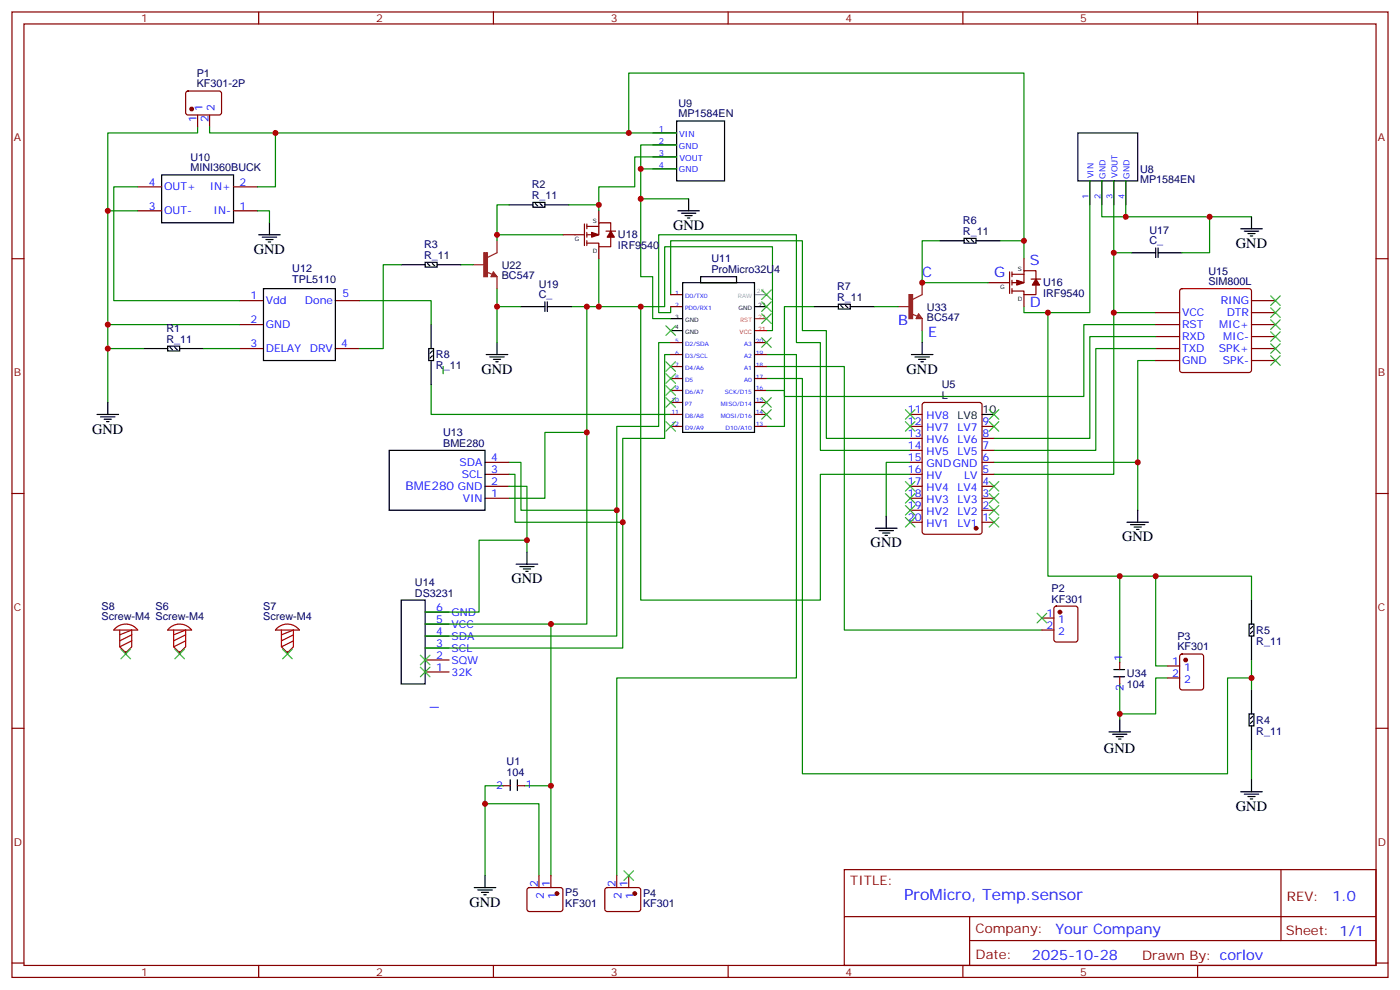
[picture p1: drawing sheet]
<svg xmlns="http://www.w3.org/2000/svg" width="412mm" height="292mm" viewBox="0 0 412 292" stroke-linecap="round" stroke-linejoin="round" font-family="sans-serif">
<g fill="none" stroke="#870000" stroke-width=".35">
<path d="M3.5 3.5h405.4v284.4h-405.4zM7.1 7.1h398.2v277.2h-398.2zM76.2 3.5v3.6M145.3 3.5v3.6M214.5 3.5v3.6M283.6 3.5v3.6M352.8 3.5v3.6M54.9 27l.5-.2 9.4 .1 .5 .6-.1 5.9-.6 .5-9.5-.1-.4-.6v-5.7zM58.2 33.9v3.5M61.7 33.9v3.5M192.3 39.2h7M40.6 55h7"/>
<path d="M68.8 55h7M192.3 42.7h7M192.3 46.2h7M192.3 49.7h7M321 53.3v7M324.6 53.3v7M328.1 53.3v7M331.6 53.3v7M3.5 76.2h3.6M40.6 62.1h7M68.8 62.1h7M165.8 69.1h6.4"/>
<path d="M172.2 66v6.3M172.9 66.7h3.5M172.9 66v1.4M172.9 68.4v1.5M172.9 70.9v1.4M176.4 62.1v3.5M176.4 72.7v3.5M178.5 68.1h2.8M179.9 69.9v2.8h-3.5v-1.1h-3.5M179.9 68.1v-2.5h-3.5v3.5h-3.5M301.6 76.2v3.5M405.3 76.2h3.6"/>
<path d="M70.6 88.5h7M70.6 95.6h7M98.8 88.5h7M197.6 86.8h3.5M197.6 90.3h3.5M291 83.3h6.4M297.4 80.1v6.3M298.1 80.8h3.5M298.1 80.1v1.4M298.1 82.6v1.4M298.1 85v1.4M301.6 86.8v3.5"/>
<path d="M303.7 82.2h2.9M305.2 84v2.8h-3.6v-1.1h-3.5M305.2 82.2v-2.5h-3.6v3.6h-3.5M340.4 95.6h7.1M340.4 92.1h7.1M340.4 99.1h7.1M368.7 88.5h7M368.7 95.6h7M368.7 92.1h7M368.7 99.1h7M70.6 102.7h7M98.8 102.7h7"/>
<path d="M197.6 100.9h3.5M197.6 104.4h3.5M197.6 108h3.5M197.6 111.5h3.5M197.6 115h3.5M197.6 118.5h3.5M222.2 100.9h3.6M222.2 104.4h3.6M222.2 108h3.6M222.2 111.5h3.6M222.2 115h3.6M222.2 118.5h3.6"/>
<path d="M271.9 118.7l.4-.2h16.3l.6 .5 .1 37.6-.5 .7h-16.5l-.6-.4-.1-37.7zM340.4 102.7h7.1M340.4 106.2h7.1M368.7 102.7h7M368.7 106.2h7M142.9 139.7h7M142.9 136.2h7M197.6 125.6h3.5M197.6 122.1h3.5M222.2 125.6h3.6M222.2 122.1h3.6M268.1 139.7h3.5"/>
<path d="M268.1 136.2h3.5M268.1 132.6h3.5M268.1 129.1h3.5M268.1 125.6h3.5M268.1 122.1h3.5M289.3 139.7h3.5M289.3 136.2h3.5M289.3 132.6h3.5M289.3 129.1h3.5M289.3 125.6h3.5M3.5 145.3h3.6M142.9 146.8h7"/>
<path d="M142.9 143.2h7M268.1 153.8h3.5M268.1 150.3h3.5M268.1 146.8h3.5M268.1 143.2h3.5M289.3 153.8h3.5M289.3 150.3h3.5M289.3 146.8h3.5M289.3 143.2h3.5M405.3 145.3h3.6M310.7 178.7l.4-.2h5.7l.6 .4 .1 9.5-.5 .6-5.9 .1-.6-.5-.1-9.4zM37 191.9v.7"/>
<path d="M52.9 191.9v.7M84.7 191.9v.7M125.2 197.9h7.1M125.2 194.4h7.1M125.2 190.9h7.1M125.2 187.3h7.1M125.2 183.8h7.1M125.2 180.3h7.1M306.9 182h3.5M306.9 185.6h3.5M329.8 195.1v2.1M329.8 199.3v2.1"/>
<path d="M344 196.1h3.5M344 199.7h3.5M347.7 192.8l.5-.2h5.6l.7 .4v9.5l-.4 .6-5.9 .1-.7-.5v-9.4zM3.5 214.5h3.6M405.3 214.5h3.6M148.2 231.4h2.1M152.4 231.4h2.1M158.7 257.9v3.5M162.3 257.9v3.5M181.7 257.9v3.5M185.2 257.9v3.5M248.7 256.1h156.6v28.2h-156.6z"/>
<path d="M377.3 256.1v20.9M155.5 261.6l.4-.2 9.5 .1 .4 .6-.1 5.9-.6 .5-9.4-.1-.5-.6v-5.7zM178.4 261.6l.5-.2 9.4 .1 .4 .6v5.9l-.7 .5-9.4-.1-.4-.6v-5.7zM248.7 270h156.5M285.6 277h119.6M285.6 270v14.1M3.5 283.6h3.6M76.2 284.3v3.6M145.3 284.3v3.6M214.5 284.3v3.6M283.6 284.3v3.6M352.8 284.3v3.6"/>
<path d="M405.3 283.6h3.6"/>
</g>
<g fill="none" stroke="#008700" stroke-width=".35">
<path d="M58.2 37.4v1.8h-26.5v79.3M61.7 37.4v1.8h137.6M81.1 39.2v15.8h-5.3M185.2 39.2v-17.7h116.4v49.4M40.6 55h-7.1v33.5h37.1M188.7 58.6v22.9h3.6v12.3h5.3M188.7 49.7h10.6M199.3 46.2h-12.3v8.8h-10.6v7.1M199.3 42.7h-10.6v15.9h14.1M321 53.3v38.8h-19.4v-1.8M324.6 53.3v10.6h44.1M328.1 53.3v38.8h12.3"/>
<path d="M331.6 53.3v10.6M31.7 62.1h8.9M75.8 62.1h3.6v3.5M118.2 78h-5.3v24.7h-7.1M135.8 78h3.5M146.4 69.1h19.4M149.9 60.3h-3.5v10.6M167.6 60.3h8.8M176.4 76.2v14.1h19.4v-17.6h31.7v24.7h-1.7M276.9 70.9h-5.3v12.4h19.4M294.6 70.9h7v5.3M328.1 74.4h5.3"/>
<path d="M356.3 63.9v10.5h-8.1M31.7 95.6h38.9M105.8 88.5h21.2v7.1M146.4 85v15.9M146.4 90.3h7.1M168.3 90.3h8.1M172.9 90.3v37.1h-12.4v19.4h-10.6M188.7 90.3v86.4h53v-37h26.4M197.6 86.8v-15.9h38.8v26.5h7v31.7h24.7M197.6 90.3v1.8h-3.6v-23h40.6v31.8h7.1v31.7h26.4M239.9 90.3h-8.8v35.3h-5.3M257.5 90.3h7.1"/>
<path d="M271.6 97.4v3.5M308.7 92.1v77.6h31.7v26.4h3.6M328.1 92.1v47.6h-35.3M340.4 95.6h-21.1v21.2h-88.2v-1.8h-5.3M340.4 99.1h-19.4v30h-28.2M31.7 102.7h10.6M60 102.7h10.6M127 113.2v8.9h70.6M130.5 108v2.1M197.6 100.9h-3.6v24.7h-12.3v24.7h-28.2v-14.1h-3.6M197.6 104.4h-1.8v24.7h-12.4v24.7h-31.7v-14.1h-1.8M225.8 104.4h8.8v95.3h-52.9v58.2"/>
<path d="M225.8 111.5h10.6v116.4h125.2v-28.2h7.1M225.8 108h22.9v77.6h58.2M340.4 106.2h-5.3v44.1M340.4 102.7h-17.6v29.9h-30M172.9 127.4v56.4h-47.7M268.1 136.2h-7v15.8M292.8 136.2h42.3M149.9 143.2h5.3v19.4M155.2 159.1h-14.1v21.2h-15.9M181.7 150.3v37h-56.5M183.4 153.8v37.1h-58.2M329.8 169.7v25.4"/>
<path d="M340.4 169.7h28.3v7M162.3 183.8v74.1M344 199.7h-3.6v10.6h-10.6M368.7 194.4v8.8M329.8 201.4v10.6M142.9 236.7v21.2M148.2 231.4h-5.3v5.3h15.8v21.2M154.5 231.4h7.8M368.7 220.8v8.9"/>
</g>
<g fill="none" stroke="#000" stroke-width=".35">
<path d="M199.3 35.6h14.1v17.7h-14.1zM317.5 39.2h17.6v14.1h-17.6zM47.6 51.5h21.2v14.1h-21.2zM157 59.6h3.5v1.4h-3.5zM157.7 60l.7 .7M159.1 60l.7 .7M202.8 58.6v3.5M76.2 69.1h6.3M77.3 69.9h4.2M78.3 70.6h2.1M79 71.3h.7M79.4 65.6v3.5"/>
<path d="M118.2 78h7M125.2 77.3h3.6v1.4h-3.6zM125.9 77.6l.7 .7M127.4 77.6l.7 .7M128.8 78h7M149.9 60.3h7.1M160.5 60.3h7.1M199.7 62.1h6.3M200.7 62.8h4.3M201.8 63.5h2.1M202.5 64.2h.7M276.9 70.9h7.1"/>
<path d="M284 70.2h3.5v1.4h-3.5zM284.7 70.6l.7 .7M286.1 70.6l.7 .7M287.5 70.9h7.1M333.4 74.4h7M340.4 73v2.8M341.1 73v2.8M341.1 74.4h7.1M365.5 67.4h6.3M366.5 68.1h4.3M367.6 68.8h2.1M368.3 69.5h.7"/>
<path d="M368.7 63.9v3.5M77.6 85h21.2v21.2h-21.2zM127 95.6v7.1M153.5 90.3h7M160.5 88.9v2.8M161.2 90.3h7.1M161.2 88.9v2.8M197.6 93.8h3.5M197.6 97.4h3.5M201.1 83.3h21.1v44.1h-21.1zM206.4 81.5h10.6v1.8h-10.6zM222.2 90.3h3.6"/>
<path d="M239.9 90.3h7M246.9 89.6h3.6v1.4h-3.6zM247.6 90l.8 .7M249.1 90l.7 .7M250.5 90.3h7M31.7 118.5v3.6M42.3 102.7h7.1M49.4 102h3.5v1.4h-3.5zM50.1 102.3l.7 .7M51.5 102.3l.7 .7M52.9 102.7h7.1M126.3 102.7h1.4v3.5h-1.4z"/>
<path d="M127 106.2v7M127.4 103.4l-.8 .7M127.4 104.8l-.8 .7M143.2 104.4h6.4M144.3 105.1h4.2M145.3 105.8h2.2M146 106.5h.8M146.4 100.9v3.5M268.5 104.4h6.3M269.5 105.1h4.3M270.6 105.8h2.1M271.3 106.5h.7"/>
<path d="M271.6 100.9v3.5M28.6 122.1h6.3M29.6 122.8h4.3M30.7 123.5h2.1M31.4 124.2h.7M114.7 132.6h28.2v17.7h-28.2zM289.3 122.1h3.5M257.9 155.6h6.3M258.9 156.3h4.3M260 157h2.1M260.7 157.7h.7M261.1 152v3.6"/>
<path d="M332 153.8h6.3M333 154.5h4.3M334.1 155.2h2.1M334.8 155.9h.7M335.1 150.3v3.5M118.2 176.7h7v24.7h-7zM152 166.2h6.4M153.1 166.9h4.2M154.2 167.6h2.1M154.9 168.3h.7M155.2 162.6v3.6M368.7 176.7v7.1"/>
<path d="M328.1 197.2h3.2M328.1 199.3h3.2M367.9 183.8h1.5v3.5h-1.5zM368.7 187.3v7.1M369 184.5l-.7 .7M369 185.9l-.7 .7M326.7 215.5h6.3M327.7 216.3h4.3M328.8 217h2.1M329.5 217.7h.7M329.8 212v3.5M367.9 210.3h1.5v3.5h-1.5z"/>
<path d="M368.7 203.2v7.1M368.7 213.8v7M369 211l-.7 .7M369 212.4l-.7 .7M150.3 229.7v3.1M152.4 229.7v3.1M365.5 233.2h6.3M366.5 233.9h4.3M367.6 234.6h2.1M368.3 235.3h.7M368.7 229.7v3.5M142.9 257.9v3.5"/>
<path d="M139.7 261.4h6.3M140.8 262.1h4.2M141.8 262.8h2.1M142.5 263.5h.7"/>
</g>
<g fill="#870000" stroke="#870000" stroke-width=".35">
<path d="M299.5 82.6l2.1 .7-2.1 .7z"/>
<path d="M305.2 82.2l1 1.8h-2.1z"/>
<path d="M174.3 68.4l2.1 .7-2.1 .8z"/>
<path d="M179.9 68.1l1.1 1.8h-2.1z"/>
<circle cx="287.5" cy="155.6" r=".53"/>
<circle cx="56.4" cy="32.1" r=".53"/>
<circle cx="312.2" cy="180.3" r=".53"/>
<circle cx="349.2" cy="194.4" r=".53"/>
<circle cx="187" cy="263.2" r=".53"/>
<circle cx="164" cy="263.2" r=".53"/>
</g>
<path d="M222.2 97.4h3.6" fill="none" stroke="#f00" stroke-width=".35"/>
<path d="M222.2 93.8h3.6" fill="none" stroke="#f60" stroke-width=".35"/>
<path d="M222.2 86.8h3.6" fill="none" stroke="#999" stroke-width=".35"/>
<path d="M347.7 85.2l.5-.2h19.7l.5 .2 .3 .5v23.3l-.3 .5-.5 .2h-19.7l-.5-.2-.2-.5v-23.3z" fill="none" stroke="#900" stroke-width=".35"/>
<g fill="none" stroke="#8c2424" stroke-width=".35">
<path d="M139.3 78h3.6M146.4 70.9v3.5l-2.8 1.4M143.2 80.1l1.8 .7M145.3 80.1l1.1 1.4h-1.8zM145.3 80.4l.7 .7h-1zM145.3 80.8v.3M146.4 81.5v3.5M264.6 90.3h3.5M268.5 92.4l1.7 .7M270.6 92.4l1 1.4h-1.7zM270.6 92.8l.7 .7h-1.1zM270.6 93.1v.4"/>
<path d="M271.6 83.3v3.5l-2.8 1.4M271.6 93.8v3.6"/>
</g>
<g fill="#8c2424" stroke="#8c2424" stroke-width=".35">
<path d="M142.5 74.4h1.1v7.1h-1.1z"/>
<path d="M267.8 86.8h1v7h-1z"/>
</g>
<path d="M33.9 185.1a4.4 4.4 0 0 1 6.7 .5h-7.1zM35.3 185.6v4.9l1.7 1.8 1.8-1.8v-4.9l-3.5 1.4M38.8 187l-3.5 1.7M38.8 188.7l-3.5 1.8M49.8 185.1a4.4 4.4 0 0 1 6.6 .5h-7zM51.2 185.6v4.9l1.7 1.8 1.8-1.8v-4.9l-3.5 1.4M54.7 187l-3.5 1.7M54.7 188.7l-3.5 1.8M81.5 185.1a4.4 4.4 0 0 1 6.7 .5h-7.1zM82.9 185.6v4.9l1.8 1.8 1.7-1.8v-4.9l-3.5 1.4M86.4 187l-3.5 1.7M86.4 188.7l-3.5 1.8" fill="none" stroke="#a10000" stroke-width=".35"/>
<g fill="none" stroke="#3c3" stroke-width=".35">
<path d="M196.1 96l2.9 2.8M199 96l-2.9 2.8M224.4 85.4l2.8 2.8M224.4 88.9l2.8 2.8M224.4 99.5l2.8 2.8M224.4 92.4l2.8 2.8M227.2 85.4l-2.8 2.8M227.2 88.9l-2.8 2.8M227.2 99.5l-2.8 2.8M227.2 92.4l-2.8 2.8M374.3 87.1l2.8 2.9M374.3 90.7l2.8 2.8"/>
<path d="M374.3 94.2l2.8 2.8M374.3 97.7l2.8 2.8M377.1 87.1l-2.8 2.9M377.1 90.7l-2.8 2.8M377.1 94.2l-2.8 2.8M377.1 97.7l-2.8 2.8M196.1 106.5l2.9 2.9M196.1 110.1l2.9 2.8M196.1 113.6l2.9 2.8M196.1 117.1l2.9 2.8M199 113.6l-2.9 2.8M199 117.1l-2.9 2.8"/>
<path d="M199 106.5l-2.9 2.9M199 110.1l-2.9 2.8M224.4 117.1l2.8 2.8M227.2 117.1l-2.8 2.8M374.3 101.2l2.8 2.9M374.3 104.8l2.8 2.8M377.1 101.2l-2.8 2.9M377.1 104.8l-2.8 2.8M196.1 124.2l2.9 2.8M199 124.2l-2.9 2.8M224.4 120.7l2.8 2.8M227.2 120.7l-2.8 2.8"/>
<path d="M266.7 124.2l2.8 2.8M266.7 120.7l2.8 2.8M269.5 120.7l-2.8 2.8M269.5 124.2l-2.8 2.8M291.4 120.7l2.8 2.8M291.4 124.2l2.8 2.8M294.2 120.7l-2.8 2.8M294.2 124.2l-2.8 2.8M266.7 141.8l2.8 2.8M266.7 145.3l2.8 2.9M266.7 148.9l2.8 2.8M266.7 152.4l2.8 2.8"/>
<path d="M269.5 145.3l-2.8 2.9M269.5 148.9l-2.8 2.8M269.5 141.8l-2.8 2.8M269.5 152.4l-2.8 2.8M291.4 141.8l2.8 2.8M291.4 145.3l2.8 2.9M291.4 148.9l2.8 2.8M291.4 152.4l2.8 2.8M294.2 141.8l-2.8 2.8M294.2 145.3l-2.8 2.9M294.2 148.9l-2.8 2.8M294.2 152.4l-2.8 2.8"/>
<path d="M35.6 191.2l2.9 2.8M38.5 191.2l-2.9 2.8M51.5 191.2l2.8 2.8M54.3 191.2l-2.8 2.8M83.3 191.2l2.8 2.8M86.1 191.2l-2.8 2.8M123.8 196.5l2.8 2.8M123.8 193l2.8 2.8M126.6 196.5l-2.8 2.8M126.6 193l-2.8 2.8M305.5 180.6l2.8 2.8M308.3 180.6l-2.8 2.8"/>
<path d="M183.8 256.5l2.8 2.8M186.6 256.5l-2.8 2.8"/>
</g>
<g fill="#c00">
<circle cx="142.9" cy="236.7" r=".88"/>
<circle cx="162.3" cy="231.4" r=".88"/>
<circle cx="368.7" cy="199.7" r=".88"/>
<circle cx="340.4" cy="169.7" r=".88"/>
<circle cx="185.2" cy="39.2" r=".88"/>
<circle cx="329.8" cy="169.7" r=".88"/>
<circle cx="308.7" cy="92.1" r=".88"/>
<circle cx="335.1" cy="136.2" r=".88"/>
<circle cx="329.8" cy="210.3" r=".88"/>
<circle cx="176.4" cy="90.3" r=".88"/>
<circle cx="188.7" cy="90.3" r=".88"/>
<circle cx="328.1" cy="92.1" r=".88"/>
<circle cx="301.6" cy="70.9" r=".88"/>
<circle cx="188.7" cy="49.7" r=".88"/>
<circle cx="331.6" cy="63.9" r=".88"/>
<circle cx="31.8" cy="95.6" r=".88"/>
<circle cx="188.7" cy="58.6" r=".88"/>
<circle cx="155.2" cy="159.1" r=".88"/>
<circle cx="356.3" cy="63.9" r=".88"/>
<circle cx="328.1" cy="74.4" r=".88"/>
<circle cx="31.8" cy="62.1" r=".88"/>
<circle cx="31.8" cy="102.7" r=".88"/>
<circle cx="146.4" cy="90.3" r=".88"/>
<circle cx="146.4" cy="69.1" r=".88"/>
<circle cx="176.4" cy="60.3" r=".88"/>
<circle cx="271.6" cy="83.3" r=".88"/>
<circle cx="183.4" cy="153.8" r=".88"/>
<circle cx="181.7" cy="150.3" r=".88"/>
<circle cx="172.9" cy="90.3" r=".88"/>
<circle cx="172.9" cy="127.4" r=".88"/>
<circle cx="162.3" cy="183.8" r=".88"/>
<circle cx="81.1" cy="39.2" r=".88"/>
</g>
<text font-size="4.6" fill="#00f" x="266.3" y="264.9">ProMicro, Temp.sensor</text>
<g font-size="4.2">
<text x="198.3" y="67.7">GND</text>
<text x="74.8" y="74.8">GND</text>
<text x="364.1" y="73">GND</text>
<text x="141.8" y="110.1">GND</text>
<text x="267.1" y="110.1">GND</text>
<text x="27.2" y="127.7">GND</text>
<text x="256.5" y="161.2">GND</text>
<text x="330.6" y="159.5">GND</text>
<text x="150.6" y="171.8">GND</text>
<text x="325.2" y="221.7">GND</text>
<text x="364.1" y="238.8">GND</text>
<text x="138.3" y="267.1">GND</text>
</g>
<g font-size="4.2" fill="#00f">
<text x="303.4" y="78">S</text>
<text x="271.6" y="81.5">C</text>
<text x="292.8" y="81.5">G</text>
<text x="264.6" y="95.6">B</text>
<text x="303.4" y="90.3">D</text>
<text x="273.4" y="99.1">E</text>
<text x="126.6" y="207.8">_</text>
<text x="392.5" y="265.4">1.0</text>
<text x="310.9" y="274.9">Your Company</text>
<text x="304" y="282.7">2025-10-28</text>
</g>
<g font-size="3.9" fill="#800">
<text x="250.5" y="260.7">TITLE:</text>
<text x="379.1" y="265.4">REV:</text>
<text x="287.4" y="274.9">Company:</text>
<text x="378.7" y="275.5">Sheet: 1/1</text>
<text x="287.4" y="282.6">Date:</text>
<text x="336.4" y="282.7">Drawn By: corlov</text>
</g>
<text font-size="3.5" fill="#00f" x="119.5" y="144.3">BME280 GND</text>
<g font-size="3.2" fill="#800">
<text x="41.6" y="6.5">1</text>
<text x="110.8" y="6.5">2</text>
<text x="179.9" y="6.5">3</text>
<text x="249.1" y="6.5">4</text>
<text x="318.2" y="6.5">5</text>
<text x="4.1" y="41.6">A</text>
<text x="405.9" y="41.6">A</text>
<text x="4.1" y="110.8">B</text>
<text x="405.9" y="110.8">B</text>
<text x="4.1" y="179.9">C</text>
<text x="405.9" y="179.9">C</text>
<text x="4.1" y="249.1">D</text>
<text x="405.9" y="249.1">D</text>
<text x="41.6" y="287.3">1</text>
<text x="110.8" y="287.3">2</text>
<text x="179.9" y="287.3">3</text>
<text x="249.1" y="287.3">4</text>
<text x="318.2" y="287.3">5</text>
</g>
<g font-size="3.2" fill="#000080">
<text x="58" y="22.6">P1</text>
<text x="58" y="25.8">KF301-2P</text>
<text x="199.8" y="34.6">MP1584EN</text>
<text x="199.8" y="31.5">U9</text>
<text x="56.1" y="47.3">U10</text>
<text x="56.1" y="50.4">MINI360BUCK</text>
<text x="335.8" y="50.9">U8</text>
<text x="156.6" y="58.6">R_11</text>
<text x="156.6" y="55.3">R2</text>
<text x="335.8" y="54">MP1584EN</text>
<text x="283.6" y="65.9">R6</text>
<text x="182" y="70.2">U18</text>
<text x="283.6" y="69.1">R_11</text>
<text x="338.6" y="72">C_</text>
<text x="338.6" y="68.8">U17</text>
<text x="124.9" y="76.2">R_11</text>
<text x="124.9" y="73">R3</text>
<text x="182" y="73.4">IRF9540</text>
<text x="209.6" y="77.2">U11</text>
<text x="86.1" y="83.4">TPL5110</text>
<text x="86.1" y="80.2">U12</text>
<text x="147.8" y="82.3">BC547</text>
<text x="147.8" y="79.1">U22</text>
<text x="209.6" y="80.4">ProMicro32U4</text>
<text x="355.9" y="84">SIM800L</text>
<text x="355.9" y="81">U15</text>
<text x="158.7" y="87.8">C_</text>
<text x="158.7" y="84.7">U19</text>
<text x="246.6" y="88.5">R_11</text>
<text x="246.6" y="85.3">R7</text>
<text x="307.3" y="87.5">IRF9540</text>
<text x="307.3" y="84.3">U16</text>
<text x="273" y="94.6">BC547</text>
<text x="273" y="91.5">U33</text>
<text x="49.1" y="100.9">R_11</text>
<text x="49.1" y="97.7">R1</text>
<text x="128.4" y="105.6">R8</text>
<text x="128.4" y="108.8">R_11</text>
<text x="277.4" y="117.5">L</text>
<text x="277.4" y="114.3">U5</text>
<text x="130.5" y="131.6">BME280</text>
<text x="130.5" y="128.4">U13</text>
<text x="122.2" y="172.5">U14</text>
<text x="29.9" y="179.6">S8</text>
<text x="45.8" y="179.6">S6</text>
<text x="77.6" y="179.6">S7</text>
<text x="122.2" y="175.7">DS3231</text>
<text x="309.8" y="174.3">P2</text>
<text x="309.8" y="177.4">KF301</text>
<text x="29.9" y="182.7">Screw-M4 Screw-M4</text>
<text x="77.6" y="182.7">Screw-M4</text>
<text x="346.8" y="188.4">P3</text>
<text x="346.8" y="191.6">KF301</text>
<text x="370.1" y="189.9">R_11</text>
<text x="370.1" y="186.7">R5</text>
<text x="332" y="202.6">104</text>
<text x="332" y="199.4">U34</text>
<text x="370.1" y="213.2">R4</text>
<text x="370.1" y="216.3">R_11</text>
<text x="149.2" y="225.4">U1</text>
<text x="149.2" y="228.6">104</text>
<text x="166.5" y="263.9">P5</text>
<text x="166.5" y="267.1">KF301</text>
<text x="189.4" y="267.2">KF301</text>
<text x="189.4" y="264.1">P4</text>
</g>
<g font-size="3.2" fill="#00f">
<text x="59.6" y="32.6" transform="rotate(-90 59.6 32.6)">1</text>
<text x="63.1" y="32.6" transform="rotate(-90 63.1 32.6)">2</text>
<text x="57.9" y="36.1" transform="rotate(-90 57.9 36.1)">1</text>
<text x="61.4" y="36.1" transform="rotate(-90 61.4 36.1)">2</text>
<text x="43.8" y="54.7">4</text>
<text x="48.3" y="56.1">OUT+</text>
<text x="61.8" y="56.1">IN+</text>
<text x="70.6" y="54.7">2</text>
<text x="43.8" y="61.7">3</text>
<text x="48.3" y="63.1">OUT-</text>
<text x="62.9" y="63.1">IN-</text>
<text x="70.6" y="61.7">1</text>
<text x="73.8" y="88.2">1</text>
<text x="78.3" y="89.6">Vdd</text>
<text x="89.8" y="89.6">Done</text>
<text x="100.9" y="87.5">5</text>
<text x="359.6" y="89.6">RING</text>
<text x="73.8" y="95.2">2</text>
<text x="348.2" y="93.1">VCC</text>
<text x="361.3" y="93.1">DTR</text>
<text x="78.3" y="96.7">GND</text>
<text x="348.2" y="96.7">RST</text>
<text x="348.2" y="100.2">RXD</text>
<text x="359.1" y="96.7">MIC+</text>
<text x="360.3" y="100.2">MIC-</text>
<text x="73.8" y="102.3">3</text>
<text x="78.3" y="103.7">DELAY</text>
<text x="91.3" y="103.7">DRV</text>
<text x="100.5" y="102.3">4</text>
<text x="348.2" y="103.7">TXD</text>
<text x="348.2" y="107.2">GND</text>
<text x="359.1" y="103.7">SPK+</text>
<text x="360.2" y="107.2">SPK-</text>
<text x="267.4" y="125.2">12</text>
<text x="267.4" y="121.7">11</text>
<text x="272.9" y="123.5">HV8</text>
<text x="289.5" y="125.2">9</text>
<text x="267.4" y="128.8">13</text>
<text x="272.9" y="130.5">HV6</text>
<text x="272.9" y="127">HV7</text>
<text x="282" y="127">LV7</text>
<text x="282" y="130.5">LV6</text>
<text x="289.5" y="128.8">8</text>
<text x="135.4" y="137.2">SDA</text>
<text x="144.6" y="135.8">4</text>
<text x="267.4" y="135.8">15</text>
<text x="267.4" y="132.3">14</text>
<text x="272.9" y="137.6">GNDGND</text>
<text x="272.9" y="134.1">HV5</text>
<text x="282" y="134.1">LV5</text>
<text x="289.5" y="132.3">7</text>
<text x="289.5" y="135.8">6</text>
<text x="136" y="140.8">SCL</text>
<text x="144.6" y="142.9">2</text>
<text x="144.6" y="139.3">3</text>
<text x="267.4" y="142.9">17</text>
<text x="267.4" y="139.3">16</text>
<text x="272.9" y="141.1">HV</text>
<text x="284" y="141.1">LV</text>
<text x="289.5" y="139.3">5</text>
<text x="289.5" y="142.9">4</text>
<text x="136.3" y="147.8">VIN</text>
<text x="144.6" y="146.4">1</text>
<text x="267.4" y="149.9">19</text>
<text x="267.4" y="146.4">18</text>
<text x="272.9" y="148.2">HV3</text>
<text x="272.9" y="144.6">HV4</text>
<text x="282" y="144.6">LV4</text>
<text x="282" y="148.2">LV3</text>
<text x="289.5" y="146.4">3</text>
<text x="289.5" y="149.9">2</text>
<text x="267.4" y="153.5">20</text>
<text x="272.9" y="155.2">HV1</text>
<text x="272.9" y="151.7">HV2</text>
<text x="282" y="151.7">LV2</text>
<text x="282" y="155.2">LV1</text>
<text x="289.5" y="153.5">1</text>
<text x="128.5" y="179.9">6</text>
<text x="128.5" y="183.4">5</text>
<text x="133" y="184.9">VCC</text>
<text x="133" y="181.3">GND</text>
<text x="308.3" y="181.7">1</text>
<text x="308.3" y="185.2">2</text>
<text x="311.7" y="183.4">1</text>
<text x="128.5" y="190.5">3</text>
<text x="128.5" y="187">4</text>
<text x="133" y="191.9">SCL</text>
<text x="133" y="188.4">SDA</text>
<text x="311.7" y="187">2</text>
<text x="128.5" y="197.6">1</text>
<text x="128.5" y="194">2</text>
<text x="133" y="195.4">SQW</text>
<text x="330.6" y="194.7" transform="rotate(-90 330.6 194.7)">1</text>
<text x="345.3" y="195.8">1</text>
<text x="348.8" y="197.6">1</text>
<text x="133" y="199">32K</text>
<text x="330.9" y="203.5" transform="rotate(-90 330.9 203.5)">2</text>
<text x="345.3" y="199.3">2</text>
<text x="348.8" y="201.1">2</text>
<text x="146.2" y="232.5">2</text>
<text x="154.9" y="232.1">1</text>
<text x="158.4" y="261.2" transform="rotate(-90 158.4 261.2)">2</text>
<text x="161.9" y="261.2" transform="rotate(-90 161.9 261.2)">1</text>
<text x="181.3" y="261.2" transform="rotate(-90 181.3 261.2)">2</text>
<text x="184.9" y="261.2" transform="rotate(-90 184.9 261.2)">1</text>
<text x="160.2" y="264.7" transform="rotate(-90 160.2 264.7)">2</text>
<text x="163.7" y="264.7" transform="rotate(-90 163.7 264.7)">1</text>
<text x="183.1" y="264.7" transform="rotate(-90 183.1 264.7)">2</text>
<text x="186.6" y="264.7" transform="rotate(-90 186.6 264.7)">1</text>
</g>
<g font-size="3.2">
<text x="282" y="123.5">LV8</text>
<text x="289.5" y="121.7">10</text>
</g>
<g font-size="2.5" fill="#00f">
<text x="194" y="38.8">1</text>
<text x="200" y="40.2">VIN</text>
<text x="194" y="42.3">2</text>
<text x="194" y="45.9">3</text>
<text x="200" y="43.7">GND</text>
<text x="200.1" y="47.3">VOUT</text>
<text x="194" y="49.4">4</text>
<text x="200" y="50.8">GND</text>
<text x="322.1" y="52.5" transform="rotate(-90 322.1 52.5)">VIN</text>
<text x="325.6" y="52.6" transform="rotate(-90 325.6 52.6)">GND</text>
<text x="329.1" y="52.5" transform="rotate(-90 329.1 52.5)">VOUT</text>
<text x="332.7" y="52.6" transform="rotate(-90 332.7 52.6)">GND</text>
<text x="320.7" y="58.6" transform="rotate(-90 320.7 58.6)">1</text>
<text x="324.2" y="58.6" transform="rotate(-90 324.2 58.6)">2</text>
<text x="327.7" y="58.6" transform="rotate(-90 327.7 58.6)">3</text>
<text x="331.3" y="58.6" transform="rotate(-90 331.3 58.6)">4</text>
</g>
<g font-size="1.8">
<text x="174.6" y="65.6">S</text>
<text x="169.3" y="70.9">G</text>
<text x="174.6" y="74.4">D</text>
<text x="299.9" y="79.7">S</text>
<text x="294.6" y="85">G</text>
<text x="299.9" y="88.5">D</text>
<text x="198.9" y="93.8">3</text>
<text x="201.8" y="94.9">GND</text>
<text x="217.5" y="91.4">GND</text>
<text x="223.3" y="90.3">23</text>
<text x="198.9" y="97">4</text>
<text x="201.8" y="98.4">GND</text>
</g>
<g font-size="1.8" fill="#00f">
<text x="198.9" y="86.8">1</text>
<text x="201.8" y="87.8">D0/TX0</text>
<text x="198.9" y="90.3">2</text>
<text x="201.8" y="91.4">PD0/RX1</text>
<text x="198.9" y="100.9">5</text>
<text x="201.8" y="102">D2/SDA</text>
<text x="219.2" y="102">A3</text>
<text x="222.6" y="100.9">20</text>
<text x="198.9" y="104.4">6</text>
<text x="198.9" y="108">7</text>
<text x="201.8" y="105.5">D3/SCL</text>
<text x="219.2" y="105.5">A2</text>
<text x="222.6" y="108">18</text>
<text x="222.6" y="104.4">19</text>
<text x="198.9" y="111.5">8</text>
<text x="201.8" y="109">D4/A6</text>
<text x="201.8" y="112.5">D5</text>
<text x="219.2" y="112.5">A0</text>
<text x="219.2" y="109">A1</text>
<text x="222.6" y="111.5">17</text>
<text x="197.8" y="118.5">10</text>
<text x="198.9" y="115">9</text>
<text x="201.8" y="116.1">D6/A7</text>
<text x="201.8" y="119.6">P7</text>
<text x="212.3" y="119.6">MISO/D14</text>
<text x="213.5" y="116.1">SCK/D15</text>
<text x="222.6" y="118.5">15</text>
<text x="222.6" y="115">16</text>
<text x="197.8" y="122.1">11</text>
<text x="197.8" y="125.6">12</text>
<text x="201.8" y="123.1">D8/A8</text>
<text x="212.3" y="123.1">MOSI/D16</text>
<text x="222.6" y="125.6">13</text>
<text x="222.6" y="122.1">14</text>
<text x="201.8" y="126.6">D9/A9</text>
<text x="213.7" y="126.6">D10/A10</text>
</g>
<g font-size="1.8" fill="#999">
<text x="217.4" y="87.8">RAW</text>
<text x="223" y="86.4">24</text>
</g>
<g font-size="1.8" fill="#f60">
<text x="218" y="94.9">RST</text>
<text x="223.3" y="93.8">22</text>
</g>
<g font-size="1.8" fill="#f00">
<text x="217.9" y="98.4">VCC</text>
<text x="223.3" y="97.4">21</text>
</g>
</svg>
